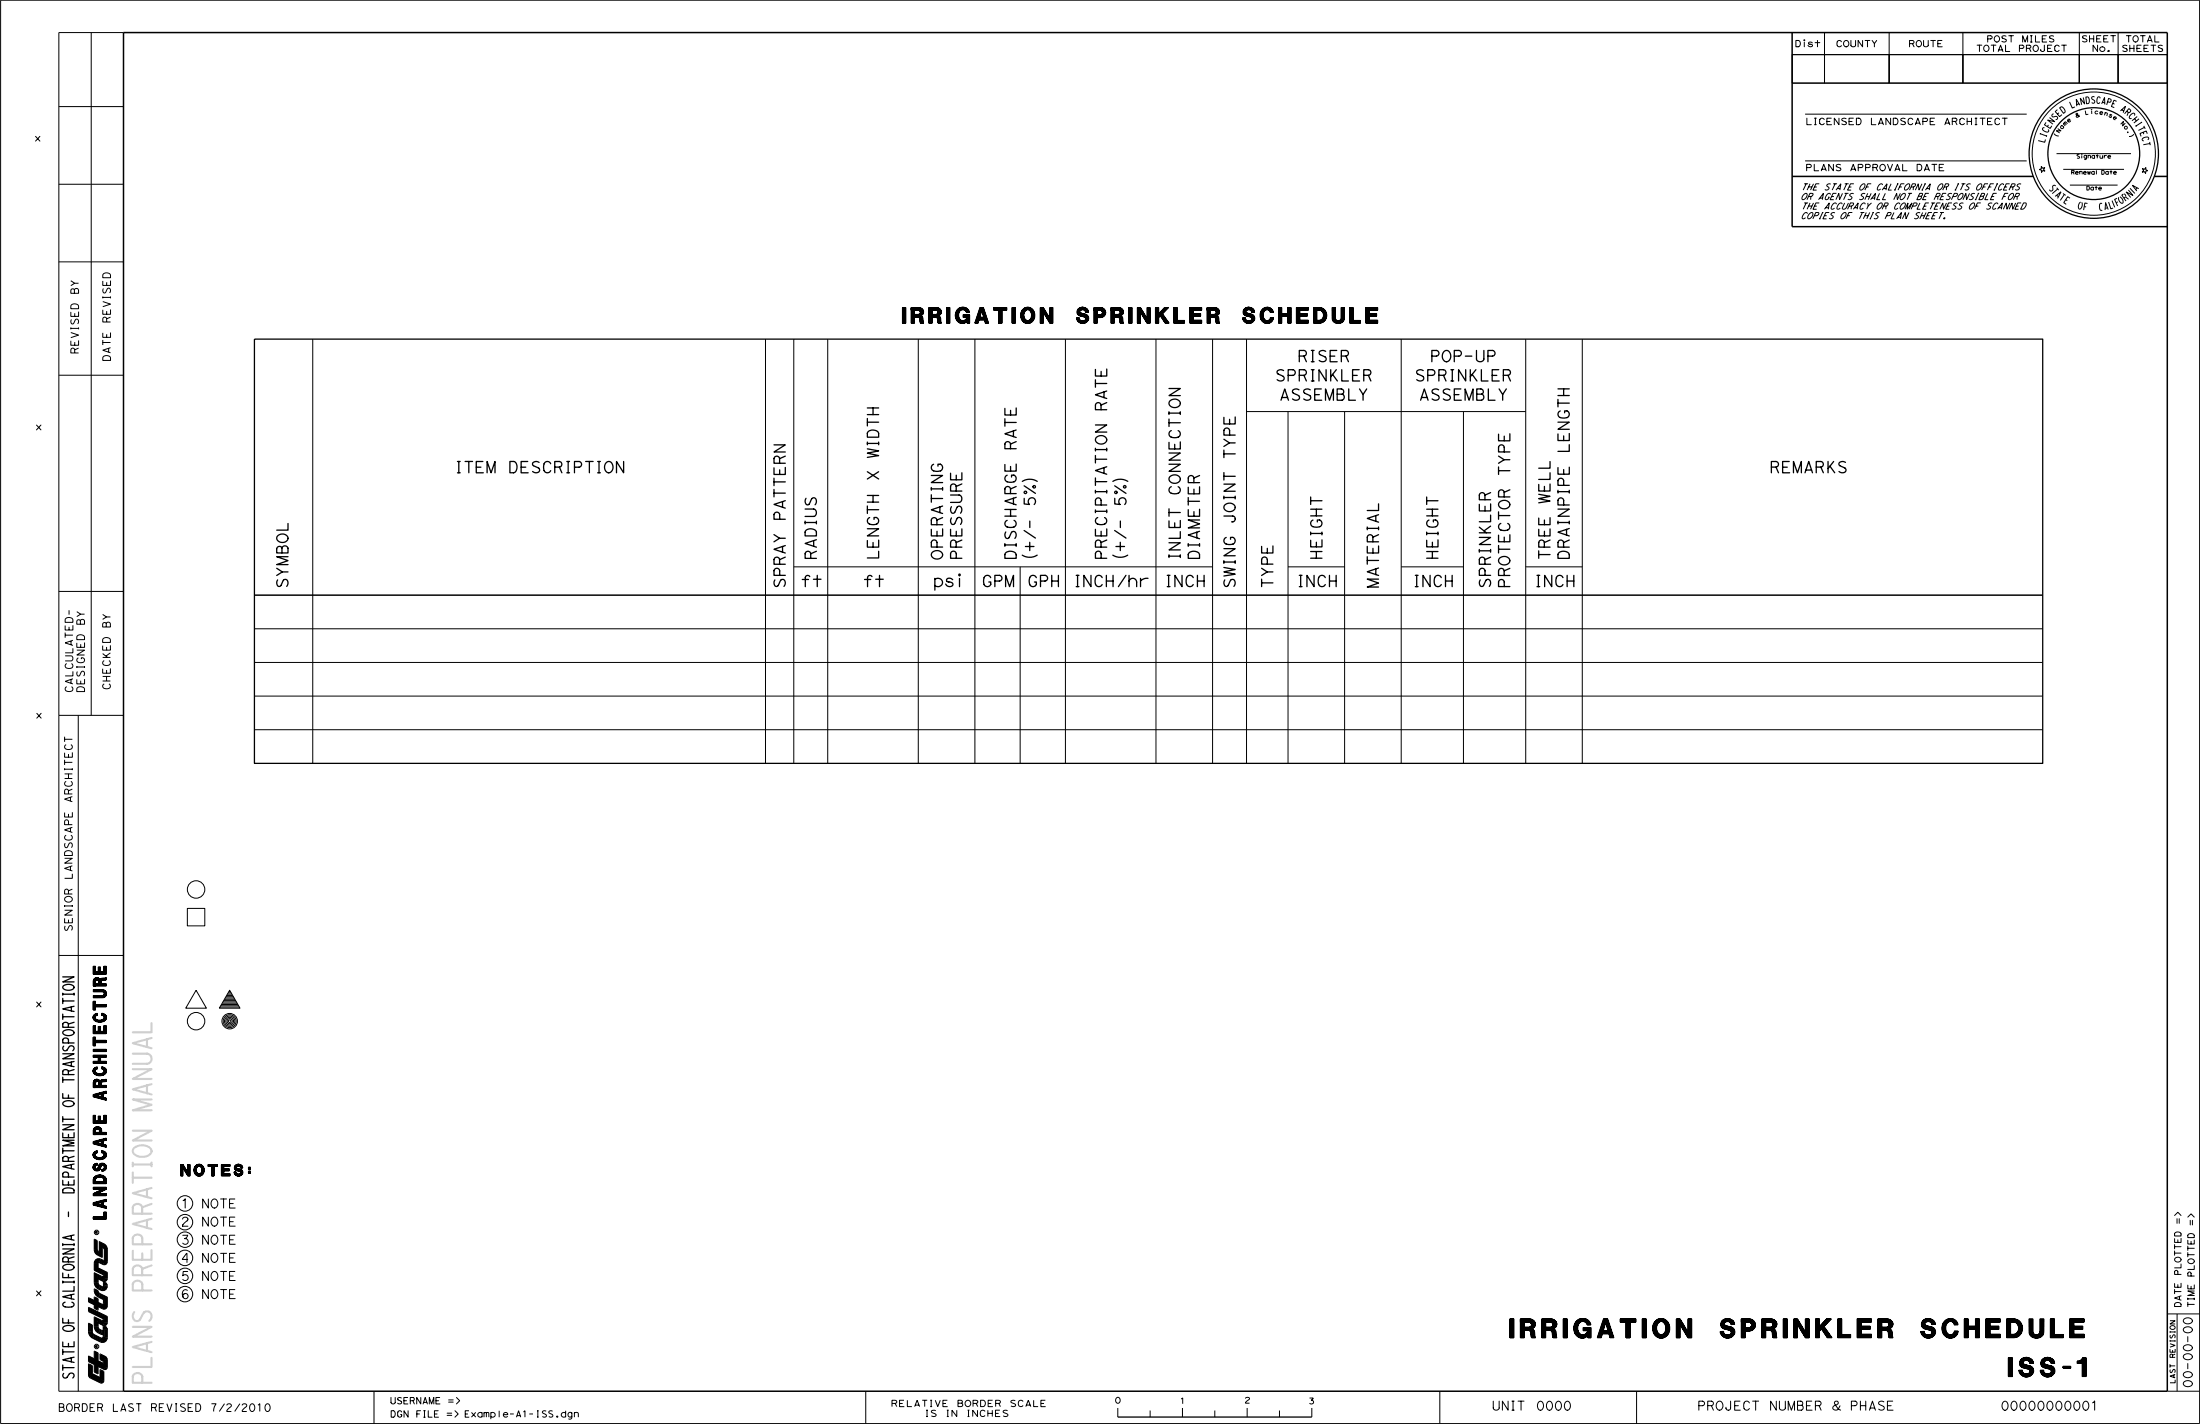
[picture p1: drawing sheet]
<svg xmlns="http://www.w3.org/2000/svg" width="432mm" height="279mm" viewBox="0 0 432 279" stroke-linecap="round" stroke-linejoin="round" font-family="sans-serif">
<g fill="none" stroke="#000" stroke-width=".2">
<path d="M.1 0h431.6v279.3h-431.6zM17.9 6.4v134M24.2 6.4h-12.7v266.6h12.7M351.7 10.7h6.4v5.6h-6.4zM351.7 16.3h73.7M351.7 10.7h73.7M354.1 8.3v.9M358.1 6.4v9.9M358.1 10.7h12.7v5.6h-12.7zM370.8 10.7h14.5v5.6h-14.5zM370.8 6.4v9.9M385.3 6.4v9.9"/>
<path d="M385.3 10.7h22.8v5.6h-22.8zM408.1 6.4v9.9M408.1 10.7h7.6v5.6h-7.6zM415.7 6.4v9.9M415.7 10.7h9.7v5.6h-9.7zM11.5 20.9h12.7M11.5 36.1h12.7M354.3 31.6h43.5M354.3 22.4h43.5M400.6 32.7l.3 .3 .4-.1-.2 .3 .3 .4-.5-.1-.2 .3v-.4l-.5-.1 .5-.2zM403.4 38.5l1.1-.9-.7 1.3M403.5 36.5a.38 .38 0 0 0-.6 0 .38 .38 0 0 0 0 .6v.1a.33 .33 0 0 1-.3 .3 .33 .33 0 0 1-.3-.3"/>
<path d="M403.6 30.1h14.7M403.7 38.3l.3 .3M403.7 36.8l.4 .5M403.9 37.1l-1.1 .9M404.9 38l.5 .3M405 33.2h11.9M405.2 38.2l-.8 1.1M405.4 39.2l.4 .2M406.3 36.3h9.3M406.3 38.9l-.5-.3-.7 1.2 .4 .3M408.4 39.7l-.3 .3-.2 .6a.34 .34 0 0 0 .3 .4 .34 .34 0 0 0 .4-.4l.1-.5-.1-.4M408.6 30.5v.6"/>
<path d="M409.7 39.9l-.5-.1-.2 1.4M410.5 21.8l.1 .6M412.6 40a.36 .36 0 0 0-.5 0 .36 .36 0 0 0 0 .5 .52 .52 0 0 0 .5 .8v-.1M413.9 39.6l.4 1.4 .4-.2M414.5 39.4l.6 1.3M415.5 38.9l-.5 .2 .6 1.3M415.7 39.6l-.4 .2M416.1 38.6l.4 .4a.5 .5 0 0 1 .3 .4 .5 .5 0 0 1-.4 .5 1.07 1.07 0 0 1-.6-1.2M416.8 38.1l-.3 .2 .8 1.1M416.9 38.9l.3-.3 .6 .5M416.9 38.1l.3 .1v.4M417.7 37.3l.9 1.1-1.3-.7 .9 1"/>
<path d="M418.1 36.9l.9 1.1M419.5 36.9l-.3 .3M419.8 37l-1.3-.6 .9 1.1M420.5 33.1l.4 .1 .3-.3v.4l.4 .2-.5 .1v.4l-.2-.3-.5 .1 .3-.4zM11.5 51.4h12.7M409.1 40.5l.4 .1M413.7 40.8l-.5 .1M413.8 41.1l-.5-1.3-.1 1.4M11.5 73.6h12.7M61.4 66.5v83.3M150.2 66.5v83.3M155.8 66.5v83.3"/>
<path d="M162.5 66.5v83.3M180.2 66.5v83.3M191.3 66.5v83.3M209.1 66.5v83.3M226.9 66.5v83.3M238 66.5v83.3M244.7 66.5v83.3M275 66.5v83.3M299.5 66.5v83.3M310.6 66.5v83.3M244.7 80.8h54.8M252.8 80.8v69"/>
<path d="M263.9 80.8v69M287.2 80.8v69M11.5 116h12.7M49.9 116.8h351M155.8 111.2h82.2M200.2 111.2v38.6M252.8 111.2h11.1M275 111.2h12.2M299.5 111.2h11.1M49.9 123.4h351M49.9 130h351M49.9 136.6h351"/>
<path d="M11.5 140.4h12.7M15.4 140.4v132.6M49.9 143.2h351M36.8 178.2h3.4v3.5h-3.4zM11.5 187.5h12.7M18.3 199.6v.1M18.3 199.4v.4M18.3 196.5h.4v.6h2.1v.4h-2.1v.7h-.4v-1.7h.4v.6h2.1v.4h-2.1v.7h-.4zM18.3 189.6h.4v1.1h.6v-1h.4v1h.7v-1.1h.4v1.5h-2.5zM18.3 189.6v1.5M18.3 196.5v1.7M18.4 194.2v.4"/>
<path d="M18.4 195.4v.4M18.4 189.6v1.5M18.4 196.5v1.7M18.4 199.2v.8M18.4 199.2v.9M18.5 199.1v1M18.5 192.1a.72 .72 0 0 1 1.1 .1l.4-.3 .8-.1v.5l-.7 .1-.3 .2v.4h1v.5h-2.5v-1zM18.5 189.6v1.5M18.5 196.5v1.7M18.5 199.1v1.1M18.5 194.2v.4M18.5 195.4v.4"/>
<path d="M18.6 189.6v1.5M18.6 196.5v1.7M18.6 199v1.2M18.6 194.2v.4M18.6 195.4v.4M18.6 199v1.3M18.7 199v1.3M18.7 189.6v1.5M18.7 196.5v1.7M18.7 199v.5M18.7 199.8v.5M18.7 194.2v.4"/>
<path d="M18.7 195.4v.4M18.7 198.9v.5M18.7 199.9v.5M18.7 191.9v1.6v-1.6v1.6l-.1-1.5v1.5l-.1-1.5v1.5v-1.4l-.2 1.4M18.8 194.2v.4M18.8 195.4v.4M18.8 190.7v.4M18.8 197.1v.4M18.8 193v.5M18.8 199.9v.5M18.8 198.9v.5M18.9 198.9v.4"/>
<path d="M18.9 200v.4M18.9 194.2v.4M18.9 195.4v.4M18.9 190.7v.4M18.9 197.1v.4M18.9 193v.5M19 194.2v.4M19 195.4v.4M19 193v.5M19 198.8v.5M19 190.7v.4M19 197.1v.4"/>
<path d="M19 198.8v.4M19.1 194.2v.4M19.1 195.4v.4M19.1 190.7v.4M19.1 197.1v.4M19.1 193v.5M19.1 198.8v.4M19.1 198.8v.4a.45 .45 0 0 0-.5 .5 .45 .45 0 0 0 .6 .4 .88 .88 0 0 0 1.2-.6l-.5-.3 .1-.4a.88 .88 0 0 1 .9 .9 .88 .88 0 0 1-1 .9 1.13 1.13 0 0 1-1.6-1.2l.1-.2M19.1 198.8l-.7 .4M19.2 193v.5M19.2 194.2v.4M19.2 195.4v.4"/>
<path d="M19.2 190.7v.4M19.2 197.1v.4M19.3 194.2v.4M19.3 195.4v.4M19.3 190.7v.4M19.3 197.1v.4M19.3 193v.5M19.3 189.7v1.4M19.4 193v.5M19.4 194.2v.4M19.4 195.4v.4M19.4 189.7v1.4"/>
<path d="M19.4 197.1v.4M19.4 191.9v.5v-.5l-.1 .4v-.4l-.1 .4v-.4l-.1 .4v-.5l-.1 .5v-.5v.5l-.1-.5v.5l-.1-.4v.5v-.5v.5M19.4 192.5v.5h-.6v-.5a.35 .35 0 0 1 .3-.2 .35 .35 0 0 1 .3 .2M19.4 192v1.5M19.5 194.2v.4M19.5 195.4v.4M19.5 189.7v1.4M19.5 197.1v.4M19.5 192v1.5M19.6 189.7v1.4M19.6 197.1v.4M19.6 192.1v1.4"/>
<path d="M19.6 194.2v.4M19.6 195.4v.4M19.7 194.2v.4M19.7 195.4v.4M19.7 189.7v1.4M19.7 197.1v.4M19.7 192.1v1.4M19.8 190.7v.4M19.8 197.1v.4M19.8 192v1.5M19.8 194.2v.4M19.8 195.4v.4"/>
<path d="M19.8 192v1.5zM19.9 194.2v.4M19.9 195.4v.4M19.9 190.7v.4M19.9 197.1v.4M19.9 192v.5M19.9 193v.5M19.9 192v.4M19.9 195.3h-1.6v.5h1.8M19.9 194.6a.39 .39 0 0 1 .6 .4 .39 .39 0 0 1-.6 .3M20 190.7v.4M20 197.1v.4"/>
<path d="M20 191.9v.5M20 193v.5M20 198.8v.4M20 194.2v.4M20 195.4v.4M20.1 198.8v.4M20.1 194.2h-1.8v.4h1.6M20.1 194.2a.8 .8 0 0 1 .8 .8 .8 .8 0 0 1-.8 .8M20.1 194.2v.4M20.1 195.3v.5M20.1 190.7v.4M20.1 197.1v.4"/>
<path d="M20.1 191.9l-.1 .5M20.1 191.9v.5M20.1 193v.5M20.1 198.8v.5M20.2 194.2v.4M20.2 190.7v.4M20.2 197.1v.4M20.2 191.9v.5M20.2 193v.5M20.2 198.8v.5M20.2 195.3v.5M20.2 198.9v.4"/>
<path d="M20.2 200v.5M20.2 191.9v.4M20.3 194.2v.5M20.3 195.3v.4M20.3 190.7v.4M20.3 197.1v.4M20.3 198.9v.5M20.3 191.9v.4M20.3 193v.5M20.3 199.9v.5M20.3 195.2v.5M20.4 190.7v.4"/>
<path d="M20.4 197.1v.4M20.4 191.9v.4M20.4 193v.5M20.4 198.9v.5M20.4 199.9v.5M20.4 194.2v.6M20.4 189.6v1.5zM20.4 198.9v.6M20.4 199.8v.6M20.4 195.1v.6M20.5 199v1.4M20.5 194.3v1.4"/>
<path d="M20.5 189.6v1.5M20.5 197.1v.4M20.5 199v1.3M20.5 191.9v.4M20.5 193v.5M20.5 194.3v1.3M20.6 189.6v1.5M20.6 197.1v.4M20.6 191.9v.4M20.6 193v.5M20.6 199v1.3M20.6 194.3v1.3"/>
<path d="M20.6 199.1v1.1M20.7 199.1v1.1M20.7 194.4v1.1M20.7 191.9v.4M20.7 193v.5M20.7 194.5v1M20.7 189.6v1.5M20.7 197.1v.4M20.8 194.5v.9M20.8 189.6v1.5M20.8 197.1v.4M20.8 191.9v.4"/>
<path d="M20.8 193v.5M20.8 199.2v.9M20.8 194.6v.8M20.8 191.8v.5M20.8 199.3v.7M20.8 191.8v.4M20.8 199.4v.5M20.9 194.7v.5M20.9 199.5v.3M38.5 194.3l2 3.5h-4zM43.2 197.6h3.8M43.3 197.3h3.5"/>
<path d="M43.5 197.1h3.2M43.6 196.8h2.9M43.8 196.6h2.6M43.9 196.3h2.4M44.1 196.1h2M44.2 195.8h1.8M44.3 195.6h1.5M44.5 195.3h1.2M44.6 195.1h.9M44.8 194.8h.6M44.9 194.5h.3M45.1 194.3l2 3.5h-4.1z"/>
<path d="M18.3 210.1v.1M18.3 209.9v.5M18.3 205.9h2.5v.4h-2.5zM18.3 218.8h.4v1.1h.6v-.9h.4v.9h.7v-1.1h.4v1.6h-2.5zM18.3 214.8l2.5-.7v.4l-.5 .1v.7l.5 .2v.4l-2.5-.7zM18.3 207h2.5v.4h-1.1v.8h1.1v.5h-2.5v-.5h1v-.8h-1zM18.3 203.5h.4v.6h2.1v.5h-2.1v.6h-.4v-1.7h.4v.6h2.1v.5h-2.1v.6h-.4zM18.3 201.3h.4v1.1h.6v-1h.4v1h.7v-1.1h.4v1.5h-2.5zM18.3 201.3v1.5M18.3 203.5v1.7M18.3 207v.4M18.3 208.2v.5"/>
<path d="M18.3 214.8v.4M18.3 218.8v1.6M18.3 205.9v.4M18.4 201.3v1.5M18.4 203.5v1.7M18.4 207v.4M18.4 208.2v.5M18.4 214.8v.4M18.4 218.8v1.6M18.4 209.7v.8M18.4 214.7v.5M18.4 209.7v.9"/>
<path d="M18.4 205.9v.4M18.5 209.7v.9M18.5 205.9v.4M18.5 212a.72 .72 0 0 1 1.1 .1l.4-.2 .8-.2v.5l-.7 .1-.3 .2v.5h1v.4h-2.5v-1zM18.5 201.3v1.5M18.5 203.5v1.7M18.5 207v.4M18.5 208.2v.5M18.5 218.8v1.6M18.5 209.6v1.1M18.5 214.7v.6M18.6 201.3v1.5"/>
<path d="M18.6 203.5v1.7M18.6 207v.4M18.6 208.2v.5M18.6 214.7v.6M18.6 218.8v1.6M18.6 209.5v1.3M18.6 205.9v.4M18.7 209.5v1.3M18.7 205.9v.4M18.7 201.3v1.5M18.7 203.5v1.7M18.7 207v.4"/>
<path d="M18.7 208.2v.5M18.7 218.8v1.6M18.7 209.5v.5M18.7 210.3v.5M18.7 214.7v.6M18.7 209.4v.5M18.7 210.4v.5M18.7 211.8v1.6v-1.6v1.6l-.1-1.5v1.5l-.1-1.4v1.4v-1.3l-.2 1.3M18.8 202.4v.4M18.8 204.1v.5M18.8 207v.4M18.8 208.2v.5"/>
<path d="M18.8 214.6v.7M18.8 219.9v.5M18.8 213v.4M18.8 210.4v.5M18.8 205.9v.4M18.8 215l1.1-.3v.5zM18.8 209.4v.5M18.9 209.4v.4M18.9 210.5v.4M18.9 205.9v.4M18.9 202.4v.4M18.9 204.1v.5"/>
<path d="M18.9 207v.4M18.9 208.2v.5M18.9 214.6v.8M18.9 219.9v.5M18.9 213v.4M18.9 200v.5M18.9 210.5v.5M19 214.6v.8M19 213v.4M19 200.1v.4M19 209.3v.5M19 210.6v.4"/>
<path d="M19 205.9v.4M19 202.4v.4M19 204.1v.5M19 207v.4M19 208.2v.5M19 214.6v.3M19 215v.4M19 219.9v.5M19 209.3v.4M19.1 205.9v.4M19.1 202.4v.4M19.1 204.1v.5"/>
<path d="M19.1 207v.4M19.1 208.2v.5M19.1 214.6v.3M19.1 215v.4M19.1 219.9v.5M19.1 213v.4M19.1 209.3v.4M19.1 209.3v.4a.45 .45 0 0 0-.5 .5 .45 .45 0 0 0 .6 .4 .88 .88 0 0 0 1.2-.6l-.5-.3 .1-.4a.88 .88 0 0 1 .9 1 .88 .88 0 0 1-1 .8 1.13 1.13 0 0 1-1.6-1.2l.1-.2M19.1 209.3l-.7 .4M19.1 200.1v.4M19.1 210.6v.4M19.2 214.5l-.1 .4"/>
<path d="M19.2 213v.4M19.2 200.1v.4M19.2 210.6v.4M19.2 205.9v.4M19.2 202.4v.4M19.2 204.1v.5M19.2 207v.4M19.2 208.2v.5M19.2 214.5v.4M19.2 215.1v.3M19.2 219.9v.5M19.2 200.1l.1 .4"/>
<path d="M19.2 210.6l.1 .4M19.2 215.1v.4M19.3 202.4v.4M19.3 204.1v.5M19.3 207v.4M19.3 208.2v.5M19.3 214.5v.4M19.3 215.1v.4M19.3 219.9v.5M19.3 213v.4M19.3 200.2v.3M19.3 210.7v.3"/>
<path d="M19.3 205.9v.4M19.3 201.4v1.4M19.3 207v1.7M19.3 215.1l.1 .4M19.3 219v1.4M19.3 200.2v.4M19.3 210.7v.4M19.4 214.5l-.1 .4M19.4 213v.4M19.4 200.2v.4M19.4 210.7v.4M19.4 205.9v.4"/>
<path d="M19.4 201.4v1.4M19.4 204.1v.5M19.4 207v1.7M19.4 214.5v.4M19.4 215.1v.4M19.4 219v1.4M19.4 211.9v.5v-.6l-.1 .5v-.5l-.1 .4v-.4l-.1 .4v-.4l-.1 .4v-.4v.4l-.1-.4v.4l-.1-.4v.5v-.5v.6M19.4 212.4v.6h-.6v-.6a.35 .35 0 0 1 .3-.2 .35 .35 0 0 1 .3 .2M19.4 214.5v.3M19.4 211.9v1.5M19.5 201.4v1.4M19.5 204.1v.5"/>
<path d="M19.5 207v1.7M19.5 214.5v.3M19.5 215.1v.4M19.5 219v1.4M19.5 211.9v1.5M19.5 200.2v.4M19.5 210.7v.4M19.5 205.9v.4M19.5 212v1.4M19.6 201.4v1.4M19.6 204.1v.5M19.6 207v1.7"/>
<path d="M19.6 215.2v.4M19.6 219v1.4M19.6 212v1.4M19.6 200.2v.4M19.6 210.7v.4M19.6 205.9v.4M19.6 214.4v.4M19.6 212.1v1.3M19.7 205.9v.4M19.7 201.4v1.4M19.7 204.1v.5M19.7 207v1.7"/>
<path d="M19.7 214.4v.4M19.7 215.2v.4M19.7 219v1.4M19.7 212.1v1.3M19.7 200.2v.4M19.7 210.7v.4M19.7 212v1.4M19.8 202.4v.4M19.8 204.1v.5M19.8 207v.4M19.8 208.2v.5M19.8 215.2v.4"/>
<path d="M19.8 219.9v.5M19.8 212v1.4M19.8 200.1v.5M19.8 210.6v.5M19.8 205.9v.4M19.8 214.4v.4M19.8 214.4v.3M19.8 211.9v1.5zM19.9 205.9v.4M19.9 202.4v.4M19.9 204.1v.5M19.9 207v.4"/>
<path d="M19.9 208.2v.5M19.9 214.4v.3M19.9 215.2v.4M19.9 219.9v.5M19.9 211.9v.5M19.9 213v.4M19.9 200.1v.5M19.9 210.6v.5M19.9 214.3v1.3M19.9 200.1v.4M19.9 210.6v.4M20 202.4v.4"/>
<path d="M20 204.1v.5M20 207v.4M20 208.2v.5M20 214.3v1.4M20 219.9v.5M20 211.9v.4M20 213v.4M20 200.1v.4M20 209.3v.4M20 210.6v.4M20 205.9v.4M20.1 209.3v.4"/>
<path d="M20.1 205.9v.4M20.1 202.4v.4M20.1 204.1v.5M20.1 207v.4M20.1 208.2v.5M20.1 214.3v1.4M20.1 219.9v.5M20.1 211.8l-.1 .5M20.1 200.1v.4M20.1 210.6v.4M20.1 211.8v.5M20.1 213v.4"/>
<path d="M20.1 200v.5M20.1 209.3v.5M20.1 210.5v.5M20.2 202.4v.4M20.2 204.1v.5M20.2 207v.4M20.2 208.2v.5M20.2 214.3v1.4M20.2 219.9v.5M20.2 211.8v.5M20.2 213v.4M20.2 209.3v.5"/>
<path d="M20.2 210.5v.5M20.2 205.9v.4M20.2 209.4v.4M20.3 205.9v.4M20.3 202.4v.4M20.3 204.1v.5M20.3 207v.4M20.3 208.2v.5M20.3 214.2v1.5M20.3 219.9v.5M20.3 209.4v.5M20.3 211.8v.5"/>
<path d="M20.3 213v.4M20.3 210.4v.5M20.4 202.4v.4M20.4 204.1v.5M20.4 207v.4M20.4 208.2v.5M20.4 214.2v.4M20.4 215.3v.4M20.4 219.9v.5M20.4 211.8v.5M20.4 213v.4M20.4 209.4v.5"/>
<path d="M20.4 210.4v.5M20.4 205.9v.4M20.4 218.8v1.6zM20.4 201.3v1.5zM20.4 215.3v.5M20.4 209.4v.6M20.4 210.3v.6M20.4 211.8v.4M20.5 209.5v1.4M20.5 205.9v.4M20.5 201.3v1.5M20.5 204.1v.5"/>
<path d="M20.5 207v.4M20.5 208.2v.5M20.5 214.2v.4M20.5 215.4v.4M20.5 218.8v1.6M20.5 209.5v1.3M20.5 211.8v.4M20.5 213v.4M20.6 201.3v1.5M20.6 204.1v.5M20.6 207v.4M20.6 208.2v.5"/>
<path d="M20.6 214.2v.4M20.6 215.4v.4M20.6 218.8v1.6M20.6 211.8v.4M20.6 213v.4M20.6 209.5v1.3M20.6 205.9v.4M20.6 209.6v1.1M20.6 215.4l.1 .4M20.7 209.6v1.1M20.7 205.9v.4M20.7 214.1v.5"/>
<path d="M20.7 211.8v.4M20.7 213v.4M20.7 201.3v1.5M20.7 204.1v.5M20.7 207v.4M20.7 208.2v.5M20.7 214.1v.4M20.7 215.4v.4M20.7 218.8v1.6M20.8 201.3v1.5M20.8 204.1v.5M20.8 207v.4"/>
<path d="M20.8 208.2v.5M20.8 214.1v.4M20.8 215.4v.5M20.8 218.8v1.6M20.8 211.8v.4M20.8 213v.4M20.8 209.7v.9M20.8 209.8v.7M20.8 205.9v.4M20.8 211.7v.5M20.8 209.9v.5M20.9 210v.3"/>
<path d="M18.3 229v.1M18.3 226.6h.1M18.3 228.9v.4l.1-.6v.7v-.8l.1 .9v-1l.1 1.1v-1.2v1.2v-1.2l.1 .5v-.6l.1 .5v-.5v.4l.1-.4v.4l.1-.4v.3v-.3l.1 .3a.37 .37 0 0 0-.4 .4 .37 .37 0 0 0 .3 .4M18.3 226.4v.4M18.3 232.9h2.5v.5l-1.7 .8h1.7v.4h-2.5v-.4l1.8-.9-1.8 .1zM18.3 231.4v.8M18.3 238.8h2.1v-1h.4v1.4h-2.5zM18.3 236l2.5-.7v.4l-.5 .1v.8l.5 .1v.4l-2.5-.7zM18.3 224l2.5-.7v.4l-.5 .2v.7l.5 .1v.4l-2.5-.7zM18.3 224v.4M18.3 236v.4M18.3 238.8v.4"/>
<path d="M18.3 232.9v.5M18.4 231.2v1M18.4 224v.4M18.4 236v.4M18.4 238.8v.4M18.4 226.2v.8M18.4 234.2v.4M18.4 231.1v1.1M18.4 224v.5M18.4 236v.5M18.4 232.9v.5M18.4 234.1v.5"/>
<path d="M18.5 226.1v1M18.5 232.9v.5M18.5 234.1v.5M18.5 231v1.2M18.5 238.8v.4M18.5 226.1l.6-.3v.4a.45 .45 0 0 0-.5 .5 .45 .45 0 0 0 .6 .4 .88 .88 0 0 0 1.2-.6l-.5-.3 .1-.4a.88 .88 0 0 1 .9 .9 .88 .88 0 0 1-1 .8 1.13 1.13 0 0 1-1.6-1.2zM18.5 223.9v.6M18.5 235.9v.6M18.5 221.3l.6-.2 .5 .1 .3 .4v.6h.9v.4h-2.5v-.9zM18.6 230.9a1.39 1.39 0 0 1 2.2 .6v.7h-2.5v-.9zM18.6 230.9v1.3M18.6 223.9v.6"/>
<path d="M18.6 235.9v.6M18.6 238.8v.4M18.6 226v1.2M18.6 232.9v.5M18.6 234v.6M18.6 230.8v1.4M18.7 225.9v1.4M18.7 232.9v.5M18.7 234v.6M18.7 229.1v.6M18.7 238.8v.4M18.7 225.9v.5"/>
<path d="M18.7 226.8v.5M18.7 230.8v1.4M18.7 223.9v.6M18.7 235.9v.6M18.7 229.2v.5M18.7 222.2v.4M18.8 230.8v.6M18.8 231.8v.4M18.8 223.9v.7M18.8 235.9v.7M18.8 238.8v.4M18.8 226.9v.5"/>
<path d="M18.8 229.3v.4M18.8 232.9v.5M18.8 222.2v.4M18.8 230.7v.6M18.8 236.2l1.1-.3v.6zM18.8 224.2l1.1-.2v.5zM18.8 225.9v.4M18.8 233.9v.7M18.8 221.6a.4 .4 0 0 1 .4-.1 .4 .4 0 0 1 .3 .3v.4h-.8zM18.8 230.7v.5M18.8 235.8v.8M18.9 225.9v.4"/>
<path d="M18.9 227v.4M18.9 229.4v.3M18.9 232.9v.5M18.9 233.9v.7M18.9 222.2v.4M18.9 231.2a.96 .96 0 0 1 1.5 .3v.3h-1.7zM18.9 231.8v.4M18.9 223.8v.8M18.9 235.8v.8M18.9 238.8v.4M18.9 225.8v.5M18.9 230.7v.5"/>
<path d="M18.9 225.8v.4M19 230.6v.5M19 231.8v.4M19 223.8v.8M19 235.8v.8M19 229.4l.2-.1 .1-.5a.8 .8 0 0 1 1-.5 .8 .8 0 0 1 .6 .9 .8 .8 0 0 1-.9 .6M19 225.8v.4M19 227v.4M19 229.4v.4M19 232.9v.5M19 222.2v.4M19 223.8v.4"/>
<path d="M19 224.2v.4M19 235.8v.4M19 236.2v.4M19 238.8v.4M19 233.8v.8M19 224.3v.3M19 227v.5M19.1 232.9v.5M19.1 233.8v.8M19.1 228.6l-.1-.3a.75 .75 0 0 0-.7 1.1 .75 .75 0 0 0 1.4 0l.1-.6a.37 .37 0 0 1 .7 .2 .37 .37 0 0 1-.5 .4v.4M19.1 230.6v.5M19.1 231.8v.4"/>
<path d="M19.1 223.8v.3M19.1 224.3v.3M19.1 235.8v.3M19.1 236.3v.3M19.1 238.8v.4M19.1 225.8v.4M19.1 227.1v.4M19.1 229.3v.5M19.1 222.2v.4M19.1 224.3v.4M19.2 230.6l-.1 .5M19.2 223.8l-.1 .3"/>
<path d="M19.2 235.8l-.1 .3M19.2 227.1v.4M19.2 229.3v.4M19.2 232.9v.5M19.2 233.8v.4M19.2 234.2v.4M19.2 222.2v.4M19.2 230.6v.4M19.2 231.8v.4M19.2 223.8v.3M19.2 224.3v.4M19.2 235.8v.3"/>
<path d="M19.2 236.3v.4M19.2 238.8v.4M19.2 227.1l.1 .4M19.2 223.7v.4M19.2 235.7v.4M19.3 229.1v.6M19.3 233.8l-.1 .3M19.3 230.6v.4M19.3 231.8v.4M19.3 223.7v.4M19.3 224.3v.4M19.3 235.7v.4"/>
<path d="M19.3 236.3v.4M19.3 238.8v.4M19.3 227.1v.4M19.3 229v.7M19.3 232.9v.5M19.3 233.7v.4M19.3 234.2v.4M19.3 222.2v.4M19.3 224.3l.1 .4M19.3 236.3l.1 .4M19.3 228.9v.8M19.4 223.7l-.1 .4"/>
<path d="M19.4 235.7l-.1 .4M19.4 227.1v.4M19.4 228.7v1M19.4 232.9v.5M19.4 233.7v.4M19.4 234.2v.4M19.4 222.2v.4M19.4 230.5v.5M19.4 231.8v.4M19.4 223.7v.4M19.4 224.3v.4M19.4 235.7v.4"/>
<path d="M19.4 236.3v.4M19.4 238.8v.4M19.5 228.5l-.1 1.2M19.5 233.7l-.1 .3M19.5 230.5v.5M19.5 231.8v.4M19.5 223.7v.4M19.5 224.3v.4M19.5 235.7v.4M19.5 236.3v.4M19.5 238.8v.4M19.5 227.1v.4"/>
<path d="M19.5 228.5v1.1M19.5 232.9v.5M19.5 233.6v.4M19.5 234.2v.4M19.5 221.7v-.5v.4l-.1-.5v.5l-.1-.5v.4v-.4l-.1 .4v-.4l-.1 .4v-.4v.4l-.1-.4v.4l-.1-.4v.5l-.1-.4v.5l-.1-.5v1.4v-1.4l-.1 1.4v-1.4v1.4l-.1-1.3v1.3v-1.2l-.2 1.2M19.5 222.2v.4M19.5 223.7v.3M19.5 224.4v.3M19.5 235.7v.3M19.5 236.4v.3M19.5 228.4v1.2M19.5 221.2v1.4"/>
<path d="M19.6 230.5v.5M19.6 231.8v.4M19.6 224.4v.4M19.6 236.4v.4M19.6 238.8v.4M19.6 221.2v1.4M19.6 227.1v.4M19.6 228.4v1.1M19.6 232.9v.5M19.6 233.6v.4M19.6 234.2v.4M19.6 223.6v.4"/>
<path d="M19.6 235.6v.4M19.6 233.6v.3M19.6 228.3v1.2M19.7 232.9v.5M19.7 234.2v.4M19.7 230.5v.5M19.7 231.8v.4M19.7 223.6v.4M19.7 224.4v.4M19.7 235.6v.4M19.7 236.4v.4M19.7 238.8v.4"/>
<path d="M19.7 221.3v1.3M19.7 227.1v.4M19.7 228.3v1M19.7 233.5v.4M19.7 228.3v.9M19.8 231.8v.4M19.8 224.4v.4M19.8 236.4v.4M19.8 238.8v.4M19.8 227.1v.4M19.8 228.3v.7M19.8 221.4v1.2"/>
<path d="M19.8 232.9v.5M19.8 233.5v.4M19.8 234.2v.4M19.8 230.5v.5M19.8 223.6v.4M19.8 235.6v.4M19.8 228.3v.6M19.8 233.5v.3M19.8 230.6v.4M19.9 232.9v.5M19.9 234.2v.4M19.9 221.5v1.1"/>
<path d="M19.9 230.6v.4M19.9 231.8v.4M19.9 223.6v.4M19.9 224.4v.4M19.9 235.6v.4M19.9 236.4v.4M19.9 238.8v.4M19.9 227.1v.4M19.9 228.3v.5M19.9 233.5v.3M19.9 223.6v1.3M19.9 235.6v1.3"/>
<path d="M19.9 221.6v1M19.9 228.2v.5M19.9 233.4v.4M20 230.6v.4M20 231.8v.4M20 223.5v1.4M20 235.5v1.4M20 238.8v.4M20 228.2v.5M20 225.8v.4M20 227.1v.4M20 232.9v.4"/>
<path d="M20 233.4v.4M20 234.2v.4M20 222.2v.4M20 229.4v.4M20 232.9v.9M20 230.6v.5M20.1 225.8v.4M20.1 228.2v.4M20.1 234.2v.4M20.1 223.5v1.4M20.1 235.5v1.4M20.1 238.8v.4"/>
<path d="M20.1 230.6v.5M20.1 231.8v.4M20.1 229.4v.4M20.1 227v.5M20.1 232.9v.8zM20.1 227v.4M20.1 222.2v.4M20.1 232.9v.8M20.2 230.6v.5M20.2 231.8v.4M20.2 223.5v1.4M20.2 235.5v1.4"/>
<path d="M20.2 238.8v.4M20.2 222.2v.4M20.2 228.2v.4M20.2 225.8v.4M20.2 227v.4M20.2 229.4v.4M20.2 232.9v.8M20.2 234.2v.4M20.2 230.6v.6M20.2 225.8v.5M20.2 226.9v.5M20.3 232.9v.8"/>
<path d="M20.3 234.2v.4M20.3 223.5v1.5M20.3 235.5v1.5M20.3 238.8v.4M20.3 230.7v.5M20.3 231.8v.4M20.3 225.8v.5M20.3 228.3v.4M20.3 235.4v1.6M20.3 230.7v.6M20.3 226.9v.5M20.3 229.4v.4"/>
<path d="M20.3 232.9v.7M20.3 222.2v.4M20.4 230.7v.6M20.4 231.8v.4M20.4 223.5v.4M20.4 224.6v.4M20.4 235.4v.4M20.4 236.6v.4M20.4 238.8v.4M20.4 225.9v.5M20.4 226.8v.6M20.4 228.3v.4"/>
<path d="M20.4 229.3v.4M20.4 222.2v.4M20.4 232.9v.7M20.4 234.2v.4M20.4 230.7v1.5M20.4 225.9v.6M20.4 226.8v.5M20.4 228.3v.5M20.4 223.4v.4M20.4 237.8v1.4M20.5 225.9v1.4M20.5 228.3v.6"/>
<path d="M20.5 229.2v.5M20.5 232.9v.7M20.5 234.2v.4M20.5 222.2v.4M20.5 230.8v1.4M20.5 223.4v.4M20.5 224.6v.4M20.5 235.4v.4M20.5 236.6v.4M20.5 237.8v1.4M20.5 228.3v1.4M20.5 232.9v.6"/>
<path d="M20.5 230.9v1.3M20.6 223.4v.4M20.6 224.6v.4M20.6 235.4v.4M20.6 236.6v.4M20.6 237.8v1.4M20.6 226v1.2M20.6 228.4v1.2M20.6 232.9v.6M20.6 234.2v.4M20.6 222.2v.4M20.6 230.9v1.3"/>
<path d="M20.6 224.6l.1 .5M20.6 236.6l.1 .5M20.7 226v1.1M20.7 228.5v1M20.7 232.9v.6M20.7 234.2v.4M20.7 231v1.2M20.7 223.4v.4M20.7 235.4v.4M20.7 226.1v1M20.7 232.9v.5M20.7 222.2v.4"/>
<path d="M20.7 224.6v.5M20.7 236.6v.5M20.7 237.8v1.4M20.7 231.1v1.1M20.8 223.3v.5M20.8 224.7v.4M20.8 235.3v.5M20.8 236.6v.5M20.8 237.8v1.4M20.8 222.2v.4M20.8 226.2v.8M20.8 228.6v.8"/>
<path d="M20.8 232.9l-.1 .5M20.8 231.2v1M20.8 236.7v.4M20.8 228.7v.7M20.8 232.9v.5M20.8 234.2v.4M20.8 226.3v.6M20.8 228.7v.6M20.9 226.4v.4M20.9 228.9v.3M426.8 238.5l.7-.7 .6 .7M429.4 238.8l.6-.6 .7 .6"/>
<path d="M18.5 249.7l.8 1.2M18.5 249.2l1.8 .9M18.5 249.7l1.5 .7h.2l.1-.3M18.5 249.7v1.9a1.7 1.7 0 0 0 2.1 1.5l.4-.5 .1-.3-.2-.5-1.6-.9M18.5 255.2l-1.1-.6v.9l1.1 .5M18.5 255.2v-.7l.8 .3v.7M18.5 256v.7l.8 .4v-.7M18.5 255.2l.8 1.2M19.3 248.8l1.8 .9M19.3 250.9v1l.8 .6 .2-.2v-.9M19.3 255.5l-.8 .5M19.3 248.8l-.8 .4"/>
<path d="M19.5 245.6l-.3-.2-.1-.3v-1.7l-.6-.3v2.1a1.2 1.2 0 0 0 .7 1.1l.9 .4M19.5 243.6v2M19.5 245.6l.6 1.1M19.5 243.6l.6 1.1M19.5 243.6l.9 .4M20.1 244.7l.2 .2 .2 .4v1.9l-.2 .1a1.14 1.14 0 0 0-1.6 0l-.2 .5v1.4M20.1 244.7v2M20.2 258.8v.2l-.3 .1-1.4-.7v1.8a1.62 1.62 0 0 0 1.2 1.6M20.3 255l-.1 .9-.9-.4M20.4 244a1.21 1.21 0 0 1 .7 1.1v2.5a.58 .58 0 0 1-.9 .5l-.9-.4v1.1M20.4 252h.1M20.4 250v.3"/>
<path d="M20.8 252.3h.1M20.9 252.3h.1M21.1 258.3v1.2a.59 .59 0 0 1-.9 .6M21.1 254.5v1.7a.63 .63 0 0 1-1 .6l-.8-.4M21.1 254.5l-1.5-.7-.3-.6-.8-.3a1.6 1.6 0 0 0 .8 1.6l1 .5M21.1 249.7v1.2a.59 .59 0 0 1-.9 .5M21.1 258.3l-3.7-1.8v.8l2.8 1.5M21.1 258.3l-.9 .5M21.1 249.7l-.8 .4M21.1 254.5l-.8 .5M425.4 257.8h6.3M427.3 257.8v15.2"/>
<path d="M18.1 269.4v-1.4l-.7-.4v2.2l.1 .4 2.2 1.1a.48 .48 0 0 0 .7-.4v-1.8l-.8-.4v1.5M20.2 260.1v.8l-.2 .1a.83 .83 0 0 1-.7-.7v-.7l1.3 .7M20.6 260.3l.4 .4 .1 1.8a.94 .94 0 0 1-1.4 .8l-1.5-.7a1.5 1.5 0 0 1-.8-1.4v-1.6l.7 .4v1.3l.2 .4 1.7 .9 .2-.3v-.5h-.5M20.7 260.3l.4 .6M20.8 268.3l-.3 .1M21.1 268.3v-1.5l-.2-.5-1.3-.7v1.2l.7 .3v.4l-1-.5v-1.5l-.8-.4v1.5l-1.1-.6v1.2l1.1 .5v1.5l.8 .4v-1.5l1.1 .6a.45 .45 0 0 0 .7-.4M73.4 273v6.3M169.9 273v6.3M219.4 276.3v1.7M225.7 276.8v1.2M232.1 276.3v1.7M238.4 276.8v1.2"/>
<path d="M244.8 276.3v1.7M251.1 276.8v1.2M257.5 276.3v1.7M282.6 273v6.3M321.2 273v6.3M425.4 273h6.3"/>
<circle cx="354.1" cy="7.9" r=".09"/>
<circle cx="408.6" cy="30.2" r=".06"/>
<circle cx="410.5" cy="21.5" r=".06"/>
<circle cx="411" cy="30.1" r="12.1"/>
<circle cx="38.5" cy="174.5" r="1.71"/>
<circle cx="38.5" cy="200.4" r="1.71"/>
<circle cx="45.1" cy="200.4" r=".76"/>
<circle cx="45.1" cy="200.4" r=".51"/>
<circle cx="45.1" cy="200.4" r="1.52"/>
<circle cx="45.1" cy="200.4" r=".25"/>
<circle cx="45.1" cy="200.4" r="1.27"/>
<circle cx="45.1" cy="200.4" r="1.01"/>
<circle cx="36.3" cy="236.1" r="1.52"/>
<circle cx="36.3" cy="239.8" r="1.52"/>
<circle cx="19" cy="241.8" r=".44"/>
<circle cx="36.3" cy="246.8" r="1.52"/>
<circle cx="36.3" cy="250.3" r="1.52"/>
<circle cx="36.3" cy="253.9" r="1.52"/>
<circle cx="36.3" cy="243.2" r="1.52"/>
<circle cx="19" cy="264.2" r=".44"/>
</g>
<g fill="none" stroke="#000" stroke-width=".3">
<path d="M24.2 6.4h401.2v266.6h-401.2zM351.7 6.4v38.1h73.7M351.7 34.6h47.4M422.8 34.6h2.6M17.5 255.2l3.1 1.5M17.5 256.9l3.3 1.6v1l-.3 .3-1.5-.7M17.5 257.1l3.1 1.5v.9l-.2 .1-1.4-.7M17.5 255l3.3 1.6M17.7 259.9v1.3a1.21 1.21 0 0 0 .6 1.1l1.5 .7a.65 .65 0 0 0 1-.5v-1.6l-.2-.3-.2-.1M17.8 260v1.2a1.03 1.03 0 0 0 .6 1l1.5 .7a.48 .48 0 0 0 .7-.4v-1.6l-.2-.2M18.6 253.1l.5 .2 .5 .6 1.3 .7v1.6a.51 .51 0 0 1-.7 .5l-1.1-.5v.7l-.5-.3v-.7l-1.1-.5v-.6l1.1 .6v-.7l.5 .2v.7l1.1 .4 .2-.3v-.8a2.04 2.04 0 0 1-1.8-1.7zM18.7 243.4l.1 2.1a1.49 1.49 0 0 0 1.1 .9"/>
<path d="M18.8 258.6v1.6a1.39 1.39 0 0 0 1.6 1.3M18.8 251.6a1.37 1.37 0 0 0 1.7 1.3l.3-.6M18.8 253.2a1.2 1.2 0 0 0 .7 1.1l1.1 .5v1.7M18.8 254.7v2M18.8 243.4l.1 2a1.36 1.36 0 0 0 1 .9M19 245.2l.2 .5 .7 .4M19 258.7v1.5a1.16 1.16 0 0 0 1.4 1.1M19 253.2l.3 .8 1.5 .7v1.9M19 254.8v2M19 251.6a1.22 1.22 0 0 0 1.4 1.1l.2-.4-.1-.3M19.6 243.9l1.1 .6M19.6 244.2l.9 .6 .2 .5"/>
<path d="M19.6 244.1l1 .6 .2 .6M19.6 244.1l1 .5M19.7 244.3v1.7M19.8 244.4v1.7M20.4 244.4l.4 .3 .1 .6M20.4 250.3l-.1 .2-.4 .1-1.3-.7v1.7a1.57 1.57 0 0 0 2 1.4l.3-.7M20.4 251.8l.4 .5M20.4 250l-1.8-.8v-1.4a.75 .75 0 0 1 1.1-.6l.5 .2h.3l.1-2.1a.79 .79 0 0 0-.7-.8v2a1.52 1.52 0 0 1-1.3-1.3v-1.9l.4 .2v1.6a.79 .79 0 0 0 .6 .7v-2a1.52 1.52 0 0 1 1.3 1.3v2.5a.46 .46 0 0 1-.6 .4l-.8-.4-.3 .1-.1 1.2 1.8 .8v1.2a.47 .47 0 0 1-.6 .4l-1.2-.6v1a1.04 1.04 0 0 0 1.3 .8v-.9l.4 .3 .1 .4M20.5 258.9a.51 .51 0 0 1-.7 .4M20.6 255.7a.48 .48 0 0 1-.7 .5M20.6 250.3a.51 .51 0 0 1-.7 .4M20.6 247.6l-.1 .1a1.77 1.77 0 0 0-1.4-.4l-.3 .5v1.3l1.8 .8v1l-.2 .1-1.6-.8v1.5"/>
<path d="M20.7 245.1v2.5M20.7 258.9a.68 .68 0 0 1-1 .6M20.8 255.7a.65 .65 0 0 1-1 .6M20.8 250.3a.68 .68 0 0 1-1 .6M20.8 247.6l-.3 .3-.9-.4-.5 .1-.1 1.4 1.8 .8v1.1l-.3 .2h-.2l-1.3-.6v1.2M20.8 247.2a.42 .42 0 0 1-.6 .4M20.8 245.1v2.5M17.5 267l3 1.4 .3-.1M17.5 266.8l3.1 1.5M17.5 266.4l2.9 1.4v-.9l-.6-.4M17.5 267.8l.5 .2M17.5 267.1l1.1 .5"/>
<path d="M17.5 266.2l1.1 .6M17.6 269.8l.2 .4 2 .9M17.6 267.8v2M17.7 269.9l2.2 1.1M17.7 267.9v1.9l2.3 1.1v-1.9M17.9 268v1.7l2 1v-1.7M18 269.7l1.8 .8M18 269.5l1.8 .9M18.6 265.3l.5 .2M18.6 269.1l.5 .3M18.8 265.3v3.9M18.9 265.4v3.9"/>
<path d="M19 265.5v3.8M19.1 267.9l1.4 .7 .4-.1v-.2M19.1 267.1l1.3 .6M19.8 265.8l.8 .4 .3 .4v1.7M19.8 266l.9 .5 .1 .3M19.8 266.3l.9 .4v1.5l-3.2-1.5M19.8 266.7l.6 .3M19.8 266.4l.8 .4v1.2l-3.1-1.5M19.8 266.1l.9 .5M19.8 268.9l.5 .3v1.7l-.3 .3-2.2-.9-.3-.5M20.1 269.1v1.8v.2h-.3M20.4 260.9l-.1 .2a.92 .92 0 0 1-1.2-.8v-.9l1.2 .5a.46 .46 0 0 0 .6-.4v-1.1l-3.4-1.7v.6l2.9 1.4-.1 .4-.2 .1-1.5-.6v1.6a1.57 1.57 0 0 0 1.8 1.5"/>
<path d="M20.5 262.3a.58 .58 0 0 1-.8 .5M20.6 260.4l-.2-.1v2l-.1 .2-.5 .1-1.6-.8-.2-.5v-1.2l-.5-.3a2.48 2.48 0 0 0 .4 2.5l1.9 .9a.81 .81 0 0 0 1.1-.7v-1.6l-.3-.5"/>
</g>
<g fill="none" stroke="#000" stroke-width=".25">
<path d="M49.9 66.5h351v83.3h-351zM200.6 94.4a2.79 2.79 0 0 1 3 0M218.4 94.4a2.79 2.79 0 0 1 3 0M188.3 113.5v1.6M200.6 108.9a2.79 2.79 0 0 0 3 0M218.4 108.9a2.79 2.79 0 0 0 2.9 0M12.3 194.9v.4M12.3 195.9v1M12.3 199v1M12.3 199.5h2.2M12.3 196.4h2.2M12.3 195.1h2.2"/>
<path d="M12.3 191.7h2.2l-2.2 1h2.2M12.4 193.5l.3-.2a1.4 1.4 0 0 1 1.8 .4 1.37 1.37 0 0 1-2.2 .1zM14 197.6v.7M14.5 194.9v.4M14.5 197.4l-2.2 .6 2.2 .5M12.3 214.6v.9h2.2M12.3 211.4v1M12.3 219.1v1M12.3 219.6h2.2M12.3 211.9h2.2M12.3 206.8h2.2l-2.2 .9h2.2M12.4 216.3l.3-.2a1.4 1.4 0 0 1 1.8 .4 1.37 1.37 0 0 1-2.2 .1z"/>
<path d="M12.4 202.4l.3-.2a1.4 1.4 0 0 1 1.8 .4 1.37 1.37 0 0 1-2.2 .1zM12.5 205.3a.53 .53 0 0 0 .1 .8 .53 .53 0 0 0 .8-.4 .57 .57 0 0 1 .8-.5 .57 .57 0 0 1 .1 1M13.4 210.2a.61 .61 0 0 0-.5-.3 .61 .61 0 0 0-.6 .3v.6h2.2M13.4 200.9a.61 .61 0 0 0-.5-.3 .61 .61 0 0 0-.6 .3v.7h2.2M13.4 214.8v.7M13.4 204.6v-.6a.62 .62 0 0 0-.5-.3 .62 .62 0 0 0-.6 .3v.6h2.2M14 208.4v.8M14.5 209.9l-1.1 .3v.6M14.5 208.3l-2.2 .5 2.2 .5M14.5 200.6l-1.1 .3v.7M12.3 225.3v1M12.3 225.8h2.2"/>
<path d="M12.3 220.7h2.2l-2.2 1h2.2M12.4 233.4a1.66 1.66 0 0 1 2.1 .2v.5h-2.2zM13.4 227.2a.61 .61 0 0 0-.5-.3 .61 .61 0 0 0-.6 .3v.7h2.2M13.4 237.8v.9M13.4 230.9v-.6a.62 .62 0 0 0-.5-.3 .62 .62 0 0 0-.6 .3v.6h2.2M13.4 222.6v.6M13.4 231.9v.6M14 228.5v.8M14.5 231.5v1h-2.2v-.9M14.5 228.4l-2.2 .5 2.2 .5M14.5 226.9l-1.1 .3v.7M14.5 223.7h-2.2l2.2 .6-2.2 .5h2.2"/>
<path d="M14.5 222.2v1h-2.2v-.9M12.3 258.7v.9h2.2M12.3 249.8v.9h2.2M12.3 244v.4M12.3 251.4v.3M12.3 251.5h2.2M12.3 244.2h2.2M12.3 245.1h2.2l-2.2 .9h2.2M12.4 248.4l.3-.2a1.4 1.4 0 0 1 1.8 .5 1.37 1.37 0 0 1-2.2 0zM12.8 255.5a.5 .5 0 0 0-.5 .6 .5 .5 0 0 0 .7 .4 1.13 1.13 0 0 0 1.5-.5l-.1-.4-.3-.1M13.4 247a.61 .61 0 0 0-.5-.4 .61 .61 0 0 0-.6 .4v.6h2.2M13.4 250v.7"/>
<path d="M13.4 258.9v.7M14 242.4v.8M14 254v.8M14.5 252.4v.9h-2.2M14.5 244v.4M14.5 251.4v.3M14.5 253.9l-2.2 .5 2.2 .5M14.5 246.6l-1.1 .4v.6M14.5 242.3l-2.2 .5 2.2 .5M12.3 264.7v1.1M12.3 267.8v1.1M12.3 268.3h2.2"/>
<path d="M12.3 265.3h2.2M12.4 260.4l.3-.2a1.4 1.4 0 0 1 1.8 .4 1.37 1.37 0 0 1-2.2 .1zM12.5 269.5a.53 .53 0 0 0 .1 .9 .53 .53 0 0 0 .8-.5 .57 .57 0 0 1 .8-.5 .57 .57 0 0 1 .1 1M13.4 263.6v.6M14 266.4v.8M14.5 266.3l-2.2 .5 2.2 .5M14.5 263.3v.9h-2.2v-.9M17.5 266.2v.9M17.5 267.8v2M18 268v1.7M18.6 265.3v3.8M19.1 265.5v3.9"/>
<path d="M19.8 265.8v.9M19.8 268.9v1.6M20.8 266.8v1.5M219.4 278h38.1"/>
<circle cx="411" cy="30.1" r="9"/>
<circle cx="411" cy="30.1" r="12.7"/>
<circle cx="188.3" cy="112.8" r=".16"/>
</g>
<g fill="none" stroke="#d0d3d4" stroke-width=".42">
<path d="M26.1 209.8h3.6l-3.6 1.9h3.6M26.1 206.7h2.7a1 1 0 0 1 .9 1 1 1 0 0 1-.9 1h-2.7M28.9 203.9v1.5M28.9 213v1.5M29.7 200.7v1.8h-3.6M29.7 215.7h-3.6l3.6 1.1-3.6 1h3.6M29.7 212.7l-3.6 1 3.6 1M29.7 203.7l-3.6 1 3.6 1M26.1 228.1v.8M26.1 228.5h3.6M26.1 221.9h3.6l-3.6 1.9h3.6M26.1 230.1v2"/>
<path d="M26.1 231.1h3.6M26.2 225.3a2.29 2.29 0 0 1 3.5 .4 1.51 1.51 0 0 1-1.9 1.3 1.37 1.37 0 0 1-1.7-1.5zM27.9 236.9a.96 .96 0 0 0-.9-.7 .96 .96 0 0 0-.9 .7v1.2h3.6M28.9 233.3v1.6M28.9 239.4v1.5M29.7 228.1v.8M29.7 239.1l-3.6 1 3.6 1.1M29.7 236.2l-1.8 .7v1.2M29.7 233.1l-3.6 1 3.6 1M26.4 257.4a.99 .99 0 0 0-.3 1.2 .99 .99 0 0 0 1.1 .6l.6-.9a1.06 1.06 0 0 1 1.5-.9 1.12 1.12 0 0 1 0 1.8M27.9 249a.96 .96 0 0 0-.9-.7 .96 .96 0 0 0-.9 .7v1.2h3.6M27.9 253.2v-1.2a.97 .97 0 0 0-.9-.7 .97 .97 0 0 0-.9 .7v1.2h3.6"/>
<path d="M27.9 244.1v-1.2a.97 .97 0 0 0-.9-.7 .97 .97 0 0 0-.9 .7v1.2h3.6M27.9 245.9v1.3M29.7 248.3l-1.8 .7v1.2M29.7 245.3v1.9h-3.6v-1.8M26.1 260.3h3.6l-3.6 2h3.6M27.9 271.3v-1.2a.97 .97 0 0 0-.9-.7 .97 .97 0 0 0-.9 .7v1.2h3.6M28.9 263.5v1.6M29.7 266.4v1.8h-3.6M29.7 263.3l-3.6 1 3.6 1"/>
</g>
<g font-size="3.7">
<text x="296.3" y="262.5">IRRIGATION SPRINKLER SCHEDULE</text>
<text x="394.2" y="270.1">ISS-1</text>
</g>
<text font-size="3" x="177.1" y="63.4">IRRIGATION SPRINKLER SCHEDULE</text>
<g font-size="2.2">
<text x="254.6" y="71">RISER</text>
<text x="280.6" y="71">POP-UP</text>
<text x="250.2" y="74.8">SPRINKLER</text>
<text x="277.6" y="74.8">SPRINKLER</text>
<text x="217.2" y="80.8" transform="rotate(-90 217.2 80.8)">RATE</text>
<text x="251" y="78.5">ASSEMBLY</text>
<text x="278.4" y="78.5">ASSEMBLY</text>
<text x="199.4" y="88.4" transform="rotate(-90 199.4 88.4)">RATE</text>
<text x="231.7" y="88.5" transform="rotate(-90 231.7 88.5)">ECTION</text>
<text x="308" y="89" transform="rotate(-90 308 89)">LENGTH</text>
<text x="89.2" y="92.8">ITEM DESCRIPTION</text>
<text x="172.5" y="94.4" transform="rotate(-90 172.5 94.4)">X</text>
<text x="172.5" y="90" transform="rotate(-90 172.5 90)">WIDTH</text>
<text x="242.4" y="94.6" transform="rotate(-90 242.4 94.6)">T</text>
<text x="242.4" y="90.2" transform="rotate(-90 242.4 90.2)">TYPE</text>
<text x="296.3" y="93.5" transform="rotate(-90 296.3 93.5)">TYPE</text>
<text x="347.3" y="92.8">REMARKS</text>
<text x="203.2" y="99.5" transform="rotate(-90 203.2 99.5)">5%)</text>
<text x="221" y="99.5" transform="rotate(-90 221 99.5)">5%)</text>
<text x="231.7" y="97.3" transform="rotate(-90 231.7 97.3)">CONN</text>
<text x="235.4" y="101.7" transform="rotate(-90 235.4 101.7)">ETER</text>
<text x="304.2" y="98.9" transform="rotate(-90 304.2 98.9)">WELL</text>
<text x="308" y="99.5" transform="rotate(-90 308 99.5)">PIPE</text>
<text x="154.1" y="102.3" transform="rotate(-90 154.1 102.3)">PATTERN</text>
<text x="231.7" y="106.1" transform="rotate(-90 231.7 106.1)">LET</text>
<text x="242.4" y="102.8" transform="rotate(-90 242.4 102.8)">JOIN</text>
<text x="56.5" y="108.9" transform="rotate(-90 56.5 108.9)">BOL</text>
<text x="160.2" y="109.9" transform="rotate(-90 160.2 109.9)">RADIUS</text>
<text x="172.5" y="109.9" transform="rotate(-90 172.5 109.9)">LENGTH</text>
<text x="185" y="109.9" transform="rotate(-90 185 109.9)">OPERATING</text>
<text x="188.8" y="109.9" transform="rotate(-90 188.8 109.9)">PRESSURE</text>
<text x="199.4" y="109.9" transform="rotate(-90 199.4 109.9)">DISCHARGE</text>
<text x="203.2" y="109.9" transform="rotate(-90 203.2 109.9)">(+/-</text>
<text x="217.2" y="109.9" transform="rotate(-90 217.2 109.9)">PRECIPITATION</text>
<text x="221" y="109.9" transform="rotate(-90 221 109.9)">(+/-</text>
<text x="231.7" y="109.9" transform="rotate(-90 231.7 109.9)">IN</text>
<text x="235.4" y="109.9" transform="rotate(-90 235.4 109.9)">DIAM</text>
<text x="259.5" y="109.9" transform="rotate(-90 259.5 109.9)">HEIGHT</text>
<text x="270.6" y="113.3" transform="rotate(-90 270.6 113.3)">ATERIAL</text>
<text x="282.2" y="109.9" transform="rotate(-90 282.2 109.9)">HEIGHT</text>
<text x="304.2" y="109.9" transform="rotate(-90 304.2 109.9)">TREE</text>
<text x="308" y="109.9" transform="rotate(-90 308 109.9)">DRAIN</text>
<text x="56.5" y="115.5" transform="rotate(-90 56.5 115.5)">SYM</text>
<text x="154.1" y="115.5" transform="rotate(-90 154.1 115.5)">SPRAY</text>
<text x="157.1" y="115.1">ft</text>
<text x="169.3" y="115.1">ft</text>
<text x="183.1" y="115.1">psi</text>
<text x="192.6" y="115.1">GPM</text>
<text x="201.6" y="115.1">GPH</text>
<text x="210.7" y="115.1">INCH/hr</text>
<text x="228.5" y="115.1">INCH</text>
<text x="242.4" y="115.5" transform="rotate(-90 242.4 115.5)">SWING</text>
<text x="249.8" y="115.5" transform="rotate(-90 249.8 115.5)">TYPE</text>
<text x="254.5" y="115.1">INCH</text>
<text x="270.6" y="115.5" transform="rotate(-90 270.6 115.5)">M</text>
<text x="277.2" y="115.1">INCH</text>
<text x="292.6" y="115.5" transform="rotate(-90 292.6 115.5)">SPRINKLER</text>
<text x="296.3" y="115.5" transform="rotate(-90 296.3 115.5)">PROTECTOR</text>
<text x="301.1" y="115.1">INCH</text>
<text x="35.5" y="230.7">NOTES:</text>
</g>
<g font-size="1.8">
<text x="35.5" y="237">1</text>
<text x="39.5" y="237">NOTE</text>
<text x="35.5" y="244.1">3</text>
<text x="35.5" y="240.6">2</text>
<text x="39.5" y="244.1">NOTE</text>
<text x="39.5" y="240.6">NOTE</text>
<text x="35.5" y="251.2">5</text>
<text x="35.5" y="247.7">4</text>
<text x="39.5" y="251.2">NOTE</text>
<text x="39.5" y="247.7">NOTE</text>
<text x="35.5" y="254.8">6</text>
<text x="39.5" y="254.8">NOTE</text>
<text x="430.3" y="272.4" transform="rotate(-90 430.3 272.4)">00-00-00</text>
<text x="292.8" y="276.7">UNIT</text>
<text x="301.4" y="276.7">0000</text>
<text x="333.1" y="276.7">PROJECT NUMBER &amp; PHASE</text>
<text x="392.6" y="276.7">00000000001</text>
</g>
<g font-size="1.5">
<text x="15.4" y="57.8" transform="rotate(-90 15.4 57.8)">BY</text>
<text x="21.7" y="63.4" transform="rotate(-90 21.7 63.4)">REVISED</text>
<text x="15.4" y="69.5" transform="rotate(-90 15.4 69.5)">REVISED</text>
<text x="21.7" y="71" transform="rotate(-90 21.7 71)">DATE</text>
<text x="16.6" y="122.8" transform="rotate(-90 16.6 122.8)">BY</text>
<text x="21.7" y="123.3" transform="rotate(-90 21.7 123.3)">BY</text>
<text x="14.3" y="136" transform="rotate(-90 14.3 136)">CALCULATED-</text>
<text x="16.6" y="136" transform="rotate(-90 16.6 136)">DESIGNED</text>
<text x="21.7" y="135.4" transform="rotate(-90 21.7 135.4)">CHECKED</text>
<text x="14.2" y="157.6" transform="rotate(-90 14.2 157.6)">ARCHITECT</text>
<text x="14.2" y="172.7" transform="rotate(-90 14.2 172.7)">LANDSCAPE</text>
<text x="14.2" y="182.8" transform="rotate(-90 14.2 182.8)">SENIOR</text>
<text x="11.4" y="276.9">BORDER LAST REVISED 7/2/2010</text>
</g>
<g font-size="1.3">
<text x="403.4" y="23.7" transform="rotate(-47 403.4 23.7)">S</text>
<text x="404.1" y="23" transform="rotate(-41 404.1 23)">E</text>
<text x="404.9" y="22.3" transform="rotate(-35 404.9 22.3)">D</text>
<text x="406.5" y="21.3" transform="rotate(-24 406.5 21.3)">L</text>
<text x="407.4" y="20.9" transform="rotate(-18 407.4 20.9)">A</text>
<text x="408.4" y="20.6" transform="rotate(-12 408.4 20.6)">N</text>
<text x="409.4" y="20.4" transform="rotate(-6 409.4 20.4)">D</text>
<text x="410.3" y="20.3" transform="rotate(-1 410.3 20.3)">S</text>
<text x="411.3" y="20.3" transform="rotate(6 411.3 20.3)">C</text>
<text x="413.3" y="20.5" transform="rotate(17 413.3 20.5)">P</text>
<text x="414.3" y="20.8" transform="rotate(22 414.3 20.8)">E</text>
<text x="416" y="21.7" transform="rotate(34 416 21.7)">A</text>
<text x="416.9" y="22.2" transform="rotate(39 416.9 22.2)">R</text>
<text x="417.6" y="22.8" transform="rotate(45 417.6 22.8)">C</text>
<text x="418.3" y="23.6" transform="rotate(51 418.3 23.6)">H</text>
<text x="7" y="27.7">x</text>
<text x="354.3" y="24.5">LICENSED LANDSCAPE ARCHITECT</text>
<text x="401.3" y="28.1" transform="rotate(-75 401.3 28.1)">L</text>
<text x="401.5" y="27.2" transform="rotate(-70 401.5 27.2)">I</text>
<text x="401.9" y="26.2" transform="rotate(-64 401.9 26.2)">C</text>
<text x="402.3" y="25.3" transform="rotate(-58 402.3 25.3)">E</text>
<text x="402.8" y="24.5" transform="rotate(-52 402.8 24.5)">N</text>
<text x="419" y="24.3" transform="rotate(57 419 24.3)">I</text>
<text x="419.5" y="25.2" transform="rotate(63 419.5 25.2)">T</text>
<text x="420" y="26" transform="rotate(68 420 26)">E</text>
<text x="420.3" y="27" transform="rotate(74 420.3 27)">C</text>
<text x="420.6" y="27.9" transform="rotate(80 420.6 27.9)">T</text>
<text x="354.3" y="33.5">PLANS APPROVAL DATE</text>
<text x="7" y="84.4">x</text>
<text x="7" y="140.9">x</text>
<text x="7" y="197.6">x</text>
<text x="428.1" y="240.2" transform="rotate(-90 428.1 240.2)">=&gt;</text>
<text x="430.7" y="240.5" transform="rotate(-90 430.7 240.5)">=&gt;</text>
<text x="428.1" y="250.3" transform="rotate(-90 428.1 250.3)">PLOTTED</text>
<text x="430.7" y="250.6" transform="rotate(-90 430.7 250.6)">PLOTTED</text>
<text x="7" y="254.3">x</text>
<text x="428.1" y="256.6" transform="rotate(-90 428.1 256.6)">DATE</text>
<text x="430.7" y="256.6" transform="rotate(-90 430.7 256.6)">TIME</text>
<text x="76.5" y="275.5">USERNAME =&gt;</text>
<text x="174.8" y="276">RELATIVE BORDER SCALE</text>
<text x="76.5" y="278.1">DGN FILE =&gt;</text>
<text x="91.1" y="278.1">Example-A1-ISS.dgn</text>
<text x="181.4" y="277.9">IS IN INCHES</text>
</g>
<g font-size="1.2">
<text x="352.2" y="9.2">Dist</text>
<text x="360.3" y="9.2">COUNTY</text>
<text x="374.5" y="9.2">ROUTE</text>
<text x="387.8" y="10.1">TOTAL PROJECT</text>
<text x="389.9" y="8.2">POST MILES</text>
<text x="408.5" y="8.2">SHEET</text>
<text x="410.6" y="10.1">No.</text>
<text x="416.4" y="10.1">SHEETS</text>
<text x="417.1" y="8.2">TOTAL</text>
<text x="353.3" y="41.1">THE ACCURACY OR COMPLETENESS OF SCANNED</text>
<text x="353.3" y="39.2">OR AGENTS SHALL NOT BE RESPONSIBLE FOR</text>
<text x="353.3" y="37.3">THE STATE OF CALIFORNIA OR ITS OFFICERS</text>
<text x="353.3" y="42.9">COPIES OF THIS PLAN SHEET.</text>
<text x="218.7" y="275.3">0</text>
<text x="231.5" y="275.4">1</text>
<text x="244.2" y="275.3">2</text>
<text x="256.7" y="275.5">3</text>
</g>
<g font-size="1">
<text x="426.9" y="266.5" transform="rotate(-90 426.9 266.5)">REVISION</text>
<text x="426.9" y="271.5" transform="rotate(-90 426.9 271.5)">LAST</text>
</g>
<g font-size=".8">
<text x="407.5" y="23.1" transform="rotate(-23 407.5 23.1)">&amp;</text>
<text x="409.2" y="22.5" transform="rotate(-10 409.2 22.5)">L</text>
<text x="411.1" y="22.3" transform="rotate(4 411.1 22.3)">c</text>
<text x="412" y="22.4" transform="rotate(11 412 22.4)">e</text>
<text x="412.9" y="22.6" transform="rotate(17 412.9 22.6)">n</text>
<text x="413.8" y="22.9" transform="rotate(24 413.8 22.9)">s</text>
<text x="414.6" y="23.2" transform="rotate(31 414.6 23.2)">e</text>
<text x="403.8" y="27" transform="rotate(-63 403.8 27)">(</text>
<text x="404.2" y="26.2" transform="rotate(-57 404.2 26.2)">N</text>
<text x="404.7" y="25.4" transform="rotate(-50 404.7 25.4)">a</text>
<text x="405.3" y="24.7" transform="rotate(-43 405.3 24.7)">m</text>
<text x="406" y="24.1" transform="rotate(-37 406 24.1)">e</text>
<text x="416.1" y="24.3" transform="rotate(44 416.1 24.3)">N</text>
<text x="416.8" y="24.9" transform="rotate(51 416.8 24.9)">o</text>
<text x="417.3" y="25.6" transform="rotate(58 417.3 25.6)">.</text>
<text x="417.8" y="26.4" transform="rotate(64 417.8 26.4)">)</text>
<text x="406.5" y="34.2">Renewal Date</text>
<text x="407.5" y="31.1">Signature</text>
<text x="409.4" y="37.3">Date</text>
</g>
<g font-size=".5">
<text x="19.2" y="242" transform="rotate(-90 19.2 242)">R</text>
<text x="19.2" y="264.4" transform="rotate(-90 19.2 264.4)">R</text>
</g>
</svg>
